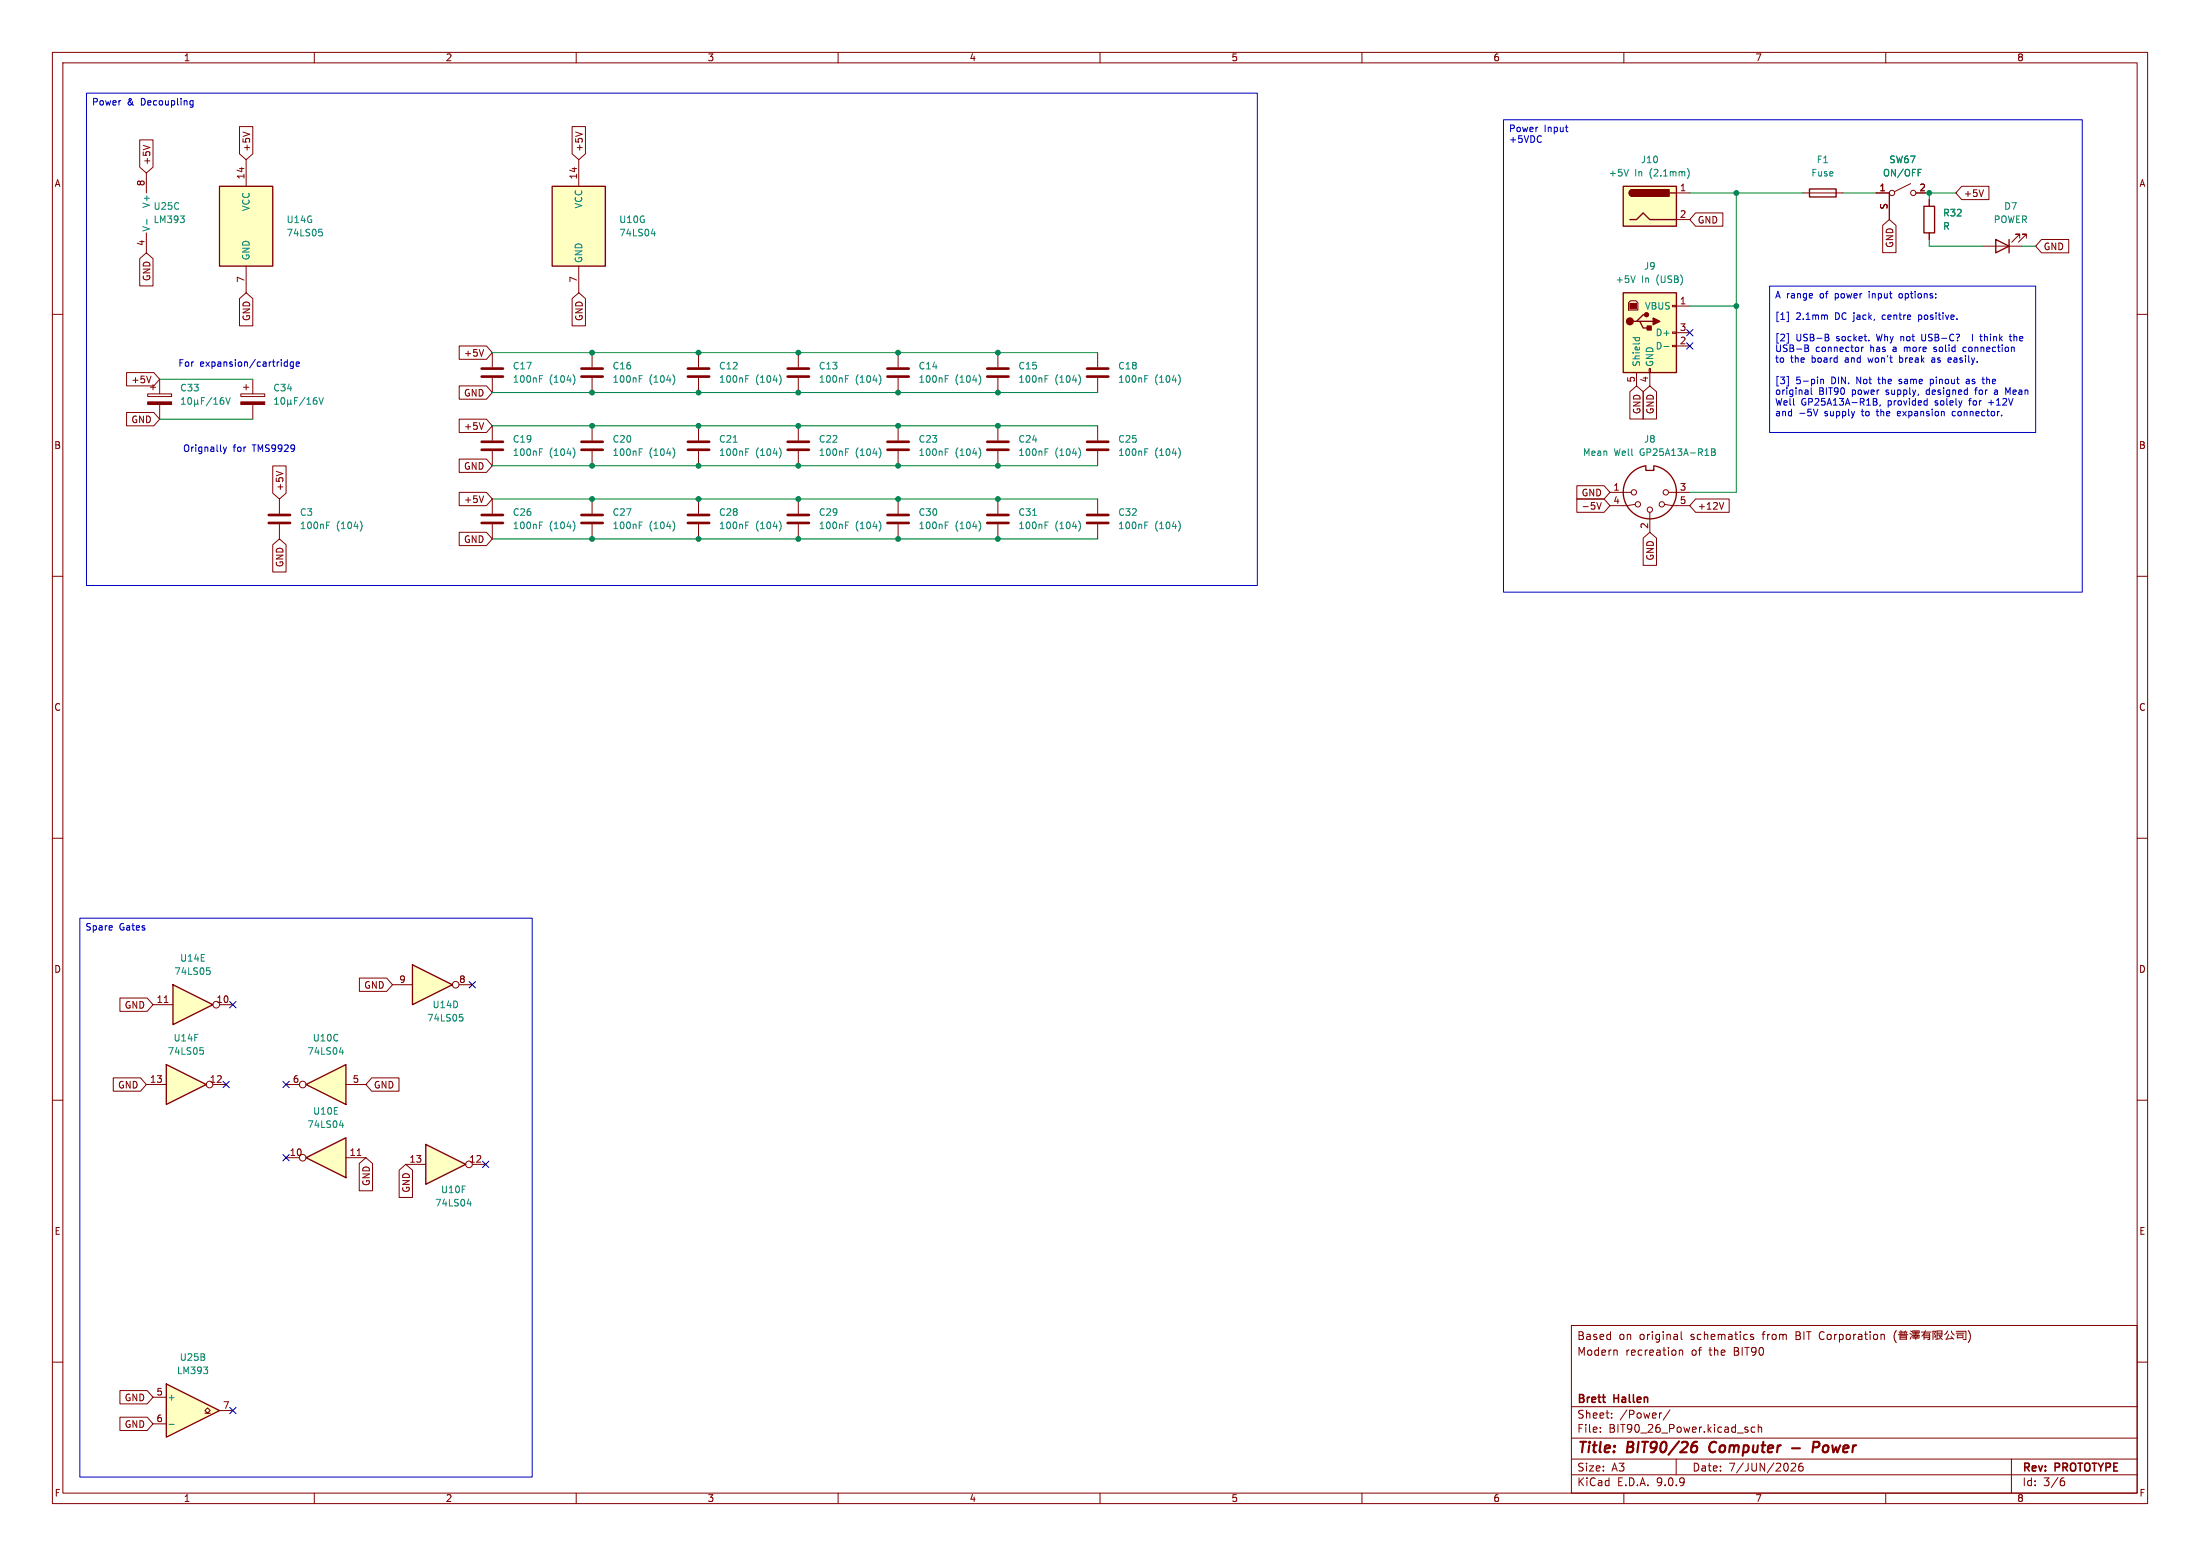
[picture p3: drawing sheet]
<svg xmlns="http://www.w3.org/2000/svg" width="420mm" height="297mm" viewBox="0 0 420 297" stroke-linecap="round" stroke-linejoin="round" font-family="sans-serif">
<g fill="none" stroke="#840000" stroke-width=".19">
<path d="M10 10h400v277h-400zM12 12h396v273h-396zM60 10v2M110 10v2M160 10v2M210 10v2M260 10v2M310 10v2M360 10v2M10 60h2M46 75.2h4.5v.5h-4.5zM46.5 73.9h1"/>
<path d="M47 73.4v1M48.3 72.4v2.8M48.3 77.2v2.8M171.4 67.3v2.8M171.4 72.1v2.8M408 60h2M10 110h2M408 110h2M10 160h2M408 160h2M10 210h2M408 210h2"/>
<path d="M300 253h108v32h-108zM308.7 257.8v.9M320.6 257.7v1M320.6 257.8l.2-.1 .4 .1v.9M320.9 254.2v1.3l.3 .2M334.7 254.8l-.3-.1-.2 .2v.2l.5 .2v.3h-.5M359.3 254.7h.2l.2 .2v.8M362 254a1.72 1.72 0 0 0 0 2.3M362.4 254.8h1.8M362.5 254.3h1.6M362.7 254.4l.1 .2M362.7 255.6h1.2"/>
<path d="M362.7 255.3h1.2M362.7 255.7v-.7h1.2v.7M362.9 254v.3M363.1 254.3v.5M363.5 254.3v.5M363.8 254l-.1 .2M363.9 254.3v.3M364.6 254.5l.3 .2M364.7 254l.3 .2M364.9 255.1l-.2 .5M365 254.9h1.4M365.1 255.2h1.3"/>
<path d="M365.2 255.4h1.2M365.2 254h1.2v.4h-1.2zM365.2 254.6h1.1M365.4 255v.2M365.6 254v.4M365.7 254.5v.3M365.7 255.2v.5M365.9 254v.4M366.1 254.9l-.1 .2M366.8 254.3h1.9M367.3 254.6h1.1v1.1h-.4M367.3 255h1.1"/>
<path d="M367.3 255.3h1.1M367.3 254.6v1.1M367.3 254.6l-.4 .4M367.6 254l-.3 .6M369 254v1.7M369 254.1h.6l-.3 .4M369.3 254.6l.2 .6h-.3M369.8 254.8h.9v-.8h-.9v1.6M369.8 254.5h.9M370.2 254.9l.6 .8M370.4 255.5l-.9 .1M370.7 255l-.3 .2"/>
<path d="M371.8 254l-.6 .8M372 254.7l-.4 .9M372.4 255.1l.5 .5M372.5 254l.1 .3 .5 .5M372.8 255.5l-1.4 .1M373.4 254.1h1.9v1.6h-.5M373.4 254.5h1.5M373.7 255.3h1M373.7 255.4v-.6h1v.6M375.7 254a1.72 1.72 0 0 1 0 2.3M10 260h2M300 278.5h108"/>
<path d="M300 274.5h108M300 268.5h108M305.5 273.2v.2M305.5 272.5v.1M307.7 270.5v.2M307.7 269.8v.1M317.2 269.7l-.3 .1M318.8 269.1l-1.3 1.9M320 278.5v3M333.7 273v.3M335 272.5l-.4-.1-.3 .3 .1 .6h.6M335.7 272.5l.2-.1 .3 .1 .1 .9"/>
<path d="M335.7 271.9v1.5M341.9 279.4l.6-.1 .2 .1 .1 .3-.9 1.1h.9M344.1 279.3a.59 .59 0 0 0-.7 .6v.6l.1 .2 .4 .1 .3-.2v-.5l-.1-.2h-.4l-.3 .2M384 278.5v6.5M408 260h2M60 285v2M110 285v2M160 285v2M210 285v2M260 285v2M300 281.5h108M310 285v2"/>
<path d="M360 285v2M393.6 282.7h.4l.2 .2-.1 .5-.5 .2M394 282.1l-.4 .1"/>
</g>
<path d="M323.1 276.1h.8l.1 .2v.5a.66 .66 0 0 1-.9 .4M324 275.2a.81 .81 0 0 0-1 .5M326.6 275.5a1.27 1.27 0 0 0 0 1.6M342.1 276.4h1.5M346.1 276.3h.8a.55 .55 0 0 0 .4-.5 .55 .55 0 0 0-.3-.6h-.7l-.3 2" fill="none" stroke="#840000" stroke-width=".4"/>
<path d="M169.4 70.4h4.1M169.4 71.9h4.1" fill="none" stroke="#840000" stroke-width=".51"/>
<g fill="none" stroke="#008484" stroke-width=".19">
<path d="M52.4 77.2h.7M52.4 76.3l.4-.4v1.3M53.8 76l.1-.1a.68 .68 0 0 1 .5 .6 .68 .68 0 0 1-.5 .7 .84 .84 0 0 1-.1-1.2zM54.9 77l.2 .2 .4-.2M54.9 76.3v1.3M55.5 77l.2 .2M55.5 76.3v.7M56.2 76.5h.5M56.8 75.9h-.6v1.3M58.2 75.8l-1.1 1.7M58.6 77.2h.7M58.6 76.3l.4-.4v1.3"/>
<path d="M60.4 75.9l-.4 .1a.86 .86 0 0 0 0 1.2l.5-.2v-.4l-.2-.2h-.4l-.1 .2M60.9 75.9l.4 1.3 .4-1.3M180.5 72.3h.4M180.5 71.7h.6M186.9 71.6a1.49 1.49 0 0 1 0 1.8"/>
</g>
<path d="M46 76.7h4.5v.5h-4.5z" fill="#840000" stroke="#840000" stroke-width=".19"/>
<path d="M309.9 35.6h10.1v7.6h-10.1z" fill="#ffffc2"/>
<path d="M309.9 35.6h10.1v7.6h-10.1zM311.7 36.2a.64 .64 0 0 0-.7 .6 .64 .64 0 0 0 .7 .7M318.8 36.8h1.2M311.1 41.9h1.3l1.3-1.3 1.3 1.3h5" fill="none" stroke="#840000" stroke-width=".25"/>
<g fill="#840000" stroke="#840000" stroke-width=".25">
<path d="M311.2 36.4l.5-.2v1.3a.64 .64 0 0 1-.6-.4 .64 .64 0 0 1 .1-.7z"/>
<path d="M311.7 36.2h6.9v1.3h-6.9z"/>
</g>
<path d="M27.9 33v3.8M320 36.8h2.6M27.9 44.5v3.8M320 41.9h2.6M28.2 75.2h4.6v.5h-4.6zM28.7 73.9h1M29.2 73.4v1M30.5 72.4v2.8M30.5 77.2v2.8" fill="none" stroke="#840000" stroke-width=".19"/>
<g fill="none" stroke="#008484" stroke-width=".19">
<path d="M310.9 32.3l-.4 1.3M322.1 32.1a1.46 1.46 0 0 1 0 2M28 41.9v.9M34.4 41.2h.8l-.4 .5M35.1 41.8v.6M34.6 77.2h.8M34.6 76.3l.4-.4v1.3M36 76l.2-.1a.68 .68 0 0 1 .4 .6 .68 .68 0 0 1-.4 .7 .84 .84 0 0 1-.2-1.2zM37.1 77l.2 .2 .4-.2M37.1 76.3v1.3M37.7 77l.2 .2M37.7 76.3v.7"/>
<path d="M38.5 76.5h.4M39.1 75.9h-.6v1.3M40.4 75.8l-1 1.7M40.8 77.2h.7M40.8 76.3l.4-.4v1.3M42.6 75.9l-.3 .1a.86 .86 0 0 0 0 1.2l.4-.2v-.4l-.2-.2h-.4l-.1 .2M43.1 75.9l.4 1.3 .5-1.3"/>
</g>
<path d="M28.2 76.7h4.6v.5h-4.6z" fill="#840000" stroke="#840000" stroke-width=".19"/>
<path d="M33 188l7.6 3.8-7.6 3.8z" fill="#ffffc2"/>
<path d="M33 188l7.6 3.8-7.6 3.8z" fill="none" stroke="#840000" stroke-width=".25"/>
<g fill="none" stroke="#840000" stroke-width=".19">
<path d="M29.2 191.8h3.8M31.4 191.4h.7M41.9 191.8h2.5"/>
<circle cx="41.3" cy="191.8" r=".63"/>
</g>
<path d="M39.5 184.7h.6M39.6 185.2h.3l.2 .3-.1 .4-.4 .1" fill="none" stroke="#008484" stroke-width=".19"/>
<path d="M58.4 207l7.6-3.8v7.6z" fill="#ffffc2"/>
<path d="M58.4 207l7.6-3.8v7.6z" fill="none" stroke="#840000" stroke-width=".25"/>
<g fill="none" stroke="#840000" stroke-width=".19">
<path d="M54.6 207h2.5M66 207h3.8"/>
<circle cx="57.8" cy="207" r=".63"/>
</g>
<path d="M64.8 200.8h.8M65.4 200.4v.8" fill="none" stroke="#008484" stroke-width=".19"/>
<path d="M105.4 35.6h10.2v15.2h-10.2z" fill="#ffffc2"/>
<path d="M105.4 35.6h10.2v15.2h-10.2z" fill="none" stroke="#840000" stroke-width=".25"/>
<path d="M110.5 30.5v5.1M110.5 50.8v5.1" fill="none" stroke="#840000" stroke-width=".19"/>
<path d="M124.3 44.6h.8M124.9 44.2v.8" fill="none" stroke="#008484" stroke-width=".19"/>
<path d="M81.3 218.4l7.6 3.8-7.6 3.9z" fill="#ffffc2"/>
<path d="M81.3 218.4l7.6 3.8-7.6 3.9z" fill="none" stroke="#840000" stroke-width=".25"/>
<g fill="none" stroke="#840000" stroke-width=".19">
<path d="M77.5 222.2h3.8M90.2 222.2h2.5"/>
<circle cx="89.5" cy="222.2" r=".63"/>
</g>
<path d="M89.2 229.8h.8M89.8 229.3v.9" fill="none" stroke="#008484" stroke-width=".19"/>
<path d="M78.7 184.2l7.7 3.8-7.7 3.8z" fill="#ffffc2"/>
<path d="M78.7 184.2l7.7 3.8-7.7 3.8z" fill="none" stroke="#840000" stroke-width=".25"/>
<g fill="none" stroke="#840000" stroke-width=".19">
<path d="M74.9 188h3.8M87.6 188h2.6"/>
<circle cx="87" cy="188" r=".63"/>
</g>
<path d="M87.7 193.6h.6M87.8 194.1h.3l.3 .2-.1 .5-.5 .1" fill="none" stroke="#008484" stroke-width=".19"/>
<path d="M58.4 221l7.6-3.8v7.6z" fill="#ffffc2"/>
<path d="M58.4 221l7.6-3.8v7.6z" fill="none" stroke="#840000" stroke-width=".25"/>
<g fill="none" stroke="#840000" stroke-width=".19">
<path d="M54.6 221h2.5M66 221h3.8M68.2 220.6h.7"/>
<circle cx="57.8" cy="221" r=".63"/>
</g>
<path d="M64.8 214.8h.8M65.4 214.4v.8" fill="none" stroke="#008484" stroke-width=".19"/>
<path d="M31.7 264.2l10.2 5-10.2 5.1z" fill="#ffffc2"/>
<path d="M31.7 264.2l10.2 5-10.2 5.1z" fill="none" stroke="#840000" stroke-width=".25"/>
<g fill="none" stroke="#840000" stroke-width=".19">
<path d="M94 67.3v2.8M94 72.1v2.8M113 67.3v2.8M113 72.1v2.8M190.5 67.3v2.8M190.5 72.1v2.8M209.5 67.3v2.8M209.5 72.1v2.8M53.3 95.3v2.7M190.5 81.3v2.8M190.5 86.1v2.8M190.5 95.3v2.7"/>
<path d="M209.5 81.3v2.8M209.5 86.1v2.8M209.5 95.3v2.7M53.3 100.1v2.8M190.5 100.1v2.8M209.5 100.1v2.8M29.2 266.7h2.5M29.2 271.8h2.5M39.1 269.7h.5l-.5-.5 .5-.5 .5 .5-.5 .5h.5M41.9 269.2h2.5"/>
</g>
<g fill="none" stroke="#008484" stroke-width=".19">
<path d="M103 72.3h.4M103 71.7h.6M109.5 71.6a1.49 1.49 0 0 1 0 1.8M122 72.3h.5M122 71.7h.6M128.5 71.6a1.49 1.49 0 0 1 0 1.8M199.5 72.3h.4M199.5 71.7h.6M206 71.6a1.49 1.49 0 0 1 0 1.8M218.6 72.3h.4M218.6 71.7h.6M225 71.6a1.49 1.49 0 0 1 0 1.8"/>
<path d="M62.3 99.6h.6M68.8 99.5a1.49 1.49 0 0 1 0 1.8M197.1 98.4h.8M199.5 86.3h.4M199.5 85.7h.6M199.5 99.6h.6M206 85.5a1.49 1.49 0 0 1 0 1.9M206 99.5a1.49 1.49 0 0 1 0 1.8M218.6 86.3h.4M218.6 85.7h.6M218.6 99.6h.6M225 85.5a1.49 1.49 0 0 1 0 1.9"/>
<path d="M225 99.5a1.49 1.49 0 0 1 0 1.8M62.3 100.2h.5M199.5 100.2h.4M218.6 100.2h.4M32.3 271.9h.9M38.9 260.9h.7l-.4 .5M39.6 261.5v.6"/>
</g>
<g fill="none" stroke="#840000" stroke-width=".51">
<path d="M91.9 70.4h4.1M91.9 71.9h4.1M111 70.4h4.1M111 71.9h4.1M188.5 70.4h4M188.5 71.9h4M207.5 70.4h4.1M207.5 71.9h4.1M51.3 98.3h4.1M51.3 99.8h4.1M188.5 84.3h4M188.5 85.9h4"/>
<path d="M188.5 98.3h4M188.5 99.8h4M207.5 84.3h4.1M207.5 85.9h4.1M207.5 98.3h4.1M207.5 99.8h4.1"/>
</g>
<path d="M31.7 203.2l7.7 3.8-7.7 3.8z" fill="#ffffc2"/>
<path d="M345.4 36.1h5.1v1.5h-5.1zM367.3 39.4h2v5.1h-2zM381 45.7l2.5 1.3-2.5 1.3zM383.5 45.7v2.6M31.7 203.2l7.7 3.8-7.7 3.8z" fill="none" stroke="#840000" stroke-width=".25"/>
<g fill="none" stroke="#840000" stroke-width=".19">
<path d="M344.2 36.8h7.6M358.1 36.8h2.6v5.1M364.7 35.1l-3 1.5M365.8 36.8h2.5M368.3 38.1v1.3M368.3 44.5v1.2M378.5 47h7.6M385.6 45.5v-.8h-.8h.8l-1.6 1.5M386.8 45.5v-.8h-.7h.7l-1.5 1.5M133.3 67.3v2.8M133.3 72.1v2.8M152.4 67.3v2.8"/>
<path d="M152.4 72.1v2.8M94 81.3v2.8M94 86.1v2.8M113 81.3v2.8M113 86.1v2.8M113 95.3v2.7M133.3 81.3v2.8M133.3 86.1v2.8M133.3 95.3v2.7M152.4 81.3v2.8M152.4 86.1v2.8M152.4 95.3v2.7"/>
<path d="M171.4 81.3v2.8M171.4 86.1v2.8M171.4 95.3v2.7M113 100.1v2.8M133.3 100.1v2.8M152.4 100.1v2.8M171.4 100.1v2.8M27.9 207h3.8M40.6 207h2.6"/>
<circle cx="361.2" cy="36.8" r=".51"/>
<circle cx="365.3" cy="36.8" r=".51"/>
<circle cx="40" cy="207" r=".63"/>
</g>
<g fill="none" stroke="#008484" stroke-width=".19">
<path d="M366.2 32.3h.6M142.4 72.3h.4M142.4 71.7h.6M148.8 71.6a1.49 1.49 0 0 1 0 1.8M161.4 72.3h.4M161.4 71.7h.6M167.9 71.6a1.49 1.49 0 0 1 0 1.8M103 86.3h.4M103 85.7h.6M109.5 85.5a1.49 1.49 0 0 1 0 1.9M122 86.3h.5M122 85.7h.6"/>
<path d="M122 99.6h.6M128.5 99.5a1.49 1.49 0 0 1 0 1.8M128.5 85.5a1.49 1.49 0 0 1 0 1.9M140 84.4h.7M142.4 86.3h.4M142.4 85.7h.6M142.4 99.6h.6M148.8 85.5a1.49 1.49 0 0 1 0 1.9M148.8 99.5a1.49 1.49 0 0 1 0 1.8M161.4 86.3h.4M161.4 85.7h.6M161.4 99.6h.6"/>
<path d="M167.9 85.5a1.49 1.49 0 0 1 0 1.9M167.9 99.5a1.49 1.49 0 0 1 0 1.8M180.5 86.3h.4M180.5 85.7h.6M180.5 99.6h.6M186.9 85.5a1.49 1.49 0 0 1 0 1.9M186.9 99.5a1.49 1.49 0 0 1 0 1.8M122 100.2h.5M142.4 100.2h.4M161.4 100.2h.4M180.5 100.2h.4M38.2 200h.6"/>
<path d="M38.3 200.5h.3l.3 .2-.2 .5h-.4"/>
</g>
<g fill="none" stroke="#840000" stroke-width=".51">
<path d="M131.3 70.4h4.1M131.3 71.9h4.1M150.4 70.4h4M150.4 71.9h4M91.9 84.3h4.1M91.9 85.9h4.1M111 84.3h4.1M111 85.9h4.1M111 98.3h4.1M111 99.8h4.1M131.3 84.3h4.1M131.3 85.9h4.1"/>
<path d="M131.3 98.3h4.1M131.3 99.8h4.1M150.4 84.3h4M150.4 85.9h4M150.4 98.3h4M150.4 99.8h4M169.4 84.3h4.1M169.4 85.9h4.1M169.4 98.3h4.1M169.4 99.8h4.1"/>
</g>
<path d="M309.9 55.9h10.1v15.2h-10.1z" fill="#ffffc2"/>
<path d="M309.9 55.9h10.1v15.2h-10.1zM312.4 61.3h.7l.6 1.3h1.3M313.1 61.3h2.5M314.3 60.1h-.6l-1.3 1.2h-.6" fill="none" stroke="#840000" stroke-width=".25"/>
<path d="M310.9 57.8l.4-.4h1l.4 .4v1.4h-1.8zM319.3 58.3h.7v.2h-.7zM320 58.4h2.6M312.4 71.1v2.6M314.8 70.4h.3v.7h-.3zM315 71.1v2.6M319.3 63.4h.7v.2h-.7zM319.3 65.9h.7v.3h-.7zM320 63.5h2.6M320 66h2.6" fill="none" stroke="#840000" stroke-width=".19"/>
<path d="M311.1 57.9h1.3v1h-1.3z" fill="#840000" stroke="#840000" stroke-width=".19"/>
<g fill="#840000" stroke="#840000" stroke-width=".25">
<path d="M314.5 62.2h.7v.8h-.7z"/>
<path d="M315.6 60.7l1.3 .6-1.3 .7z"/>
<circle cx="311.1" cy="61.3" r=".63"/>
<circle cx="314.3" cy="60.1" r=".38"/>
</g>
<path d="M312.2 52.6l-.4 1.3M311.7 64.4h1.3M312.2 64.4v.4M312.9 64.4l.1 .4M317.7 66.1h.9" fill="none" stroke="#008484" stroke-width=".19"/>
<path d="M41.9 35.6h10.2v15.2h-10.2z" fill="#ffffc2"/>
<path d="M41.9 35.6h10.2v15.2h-10.2zM314.2 89v.8h1.5v-.8M314.2 88.9a5.1 5.1 0 0 0-3.6 7.8 5.1 5.1 0 0 0 8.6 0 5.1 5.1 0 0 0-3.5-7.8" fill="none" stroke="#840000" stroke-width=".25"/>
<g fill="none" stroke="#840000" stroke-width=".19">
<path d="M26.7 26.7h2.5v5.2l-1.3 1.1-1.2-1.1zM27.3 27.7l1.3 .5M45.7 24.2h2.6v5.2l-1.3 1.1-1.3-1.1zM46.4 25.2l1.3 .4M47 30.5v5.1M109.2 24.2h2.6v5.2l-1.3 1.1-1.3-1.1zM109.9 25.2l1.3 .4M358.1 36.8h2.6v5.1M365.8 36.8h2.5M368.3 38.1v1.3M374.5 35.6h5.2v2.5h-5.2l-1.1-1.3zM378.7 36.2l-.5 1.3"/>
<path d="M26.7 49.4l1.2-1.1 1.3 1.1v5.2h-2.5zM45.7 57l1.3-1.1 1.3 1.1v5.2h-2.6zM47 50.8v5.1M109.2 57l1.3-1.1 1.3 1.1v5.2h-2.6zM323.7 40.6h5.2v2.6h-5.2l-1.1-1.3zM359.4 43l1.3-1.1 1.3 1.1v5.2h-2.6zM368.3 44.5v1.2M389.7 45.7h5.2v2.6h-5.2l-1.1-1.3zM24.2 78.7h5.2l1.1 1.3-1.1 1.3h-5.2zM24.2 71.1h5.2l1.1 1.3-1.1 1.3h-5.2zM28.8 71.8l-.4 1.3M87.7 73.7h5.2l1.1 1.2-1.1 1.3h-5.2z"/>
<path d="M87.7 66h5.2l1.1 1.3-1.1 1.3h-5.2zM92.3 66.7l-.4 1.3M311.1 74.8l1.3-1.1 1.3 1.1v5.2h-2.6zM313.7 74.8l1.3-1.1 1.2 1.1v5.2h-2.5zM52.1 88.9h2.5v5.2l-1.3 1.2-1.2-1.2zM52.7 90l1.3 .4M87.7 87.6h5.2l1.1 1.3-1.1 1.3h-5.2zM87.7 80h5.2l1.1 1.3-1.1 1.3h-5.2zM87.7 94h5.2l1.1 1.3-1.1 1.2h-5.2zM92.3 80.7l-.4 1.3M92.3 94.7l-.4 1.2M94 95.3v2.7"/>
<path d="M301 95.2h5.2l1.1 1.3-1.1 1.3h-5.2zM301 92.7h5.2l1.1 1.3-1.1 1.3h-5.2zM304.8 95.9l.5 1.3 .4-1.3M307.3 94h4.1M312.2 96.3l-1.6 .2h-3.3M315 97.8v3.8M317.8 96.3l1.5 .2h3.3M318.5 94h4.1M323.7 95.2h6.4v2.6h-6.4l-1.1-1.3zM329.1 95.9l-.5 1.3M52.1 104l1.2-1.1 1.3 1.1v5.2h-2.5zM87.7 101.6h5.2l1.1 1.3-1.1 1.2h-5.2z"/>
<path d="M94 100.1v2.8M313.7 102.7l1.3-1.1 1.2 1.1v5.2h-2.5zM22.9 190.5h5.2l1.1 1.3-1.1 1.2h-5.2zM68.6 186.7h5.2l1.1 1.3-1.1 1.2h-5.2zM21.6 205.7h5.2l1.1 1.3-1.1 1.3h-5.2zM71 205.7h5.2v2.6h-5.2l-1.2-1.3zM68.6 222.1l1.2-1.1 1.3 1.1v5.2h-2.5zM76.2 223.4l1.3-1.2 1.2 1.2v5.2h-2.5zM22.9 270.5h5.2l1.1 1.3-1.1 1.3h-5.2zM22.9 265.4h5.2l1.1 1.3-1.1 1.3h-5.2z"/>
<circle cx="311.9" cy="94" r=".51"/>
<circle cx="312.7" cy="96.3" r=".51"/>
<circle cx="315" cy="97.3" r=".51"/>
<circle cx="317.2" cy="96.3" r=".51"/>
<circle cx="318" cy="94" r=".51"/>
</g>
<path d="M366.2 32.3h.6M60.9 43.8h.6M61 44.2h.3l.3 .3-.1 .4-.5 .1M103 99.6h.6M109.5 99.5a1.49 1.49 0 0 1 0 1.8M326.8 85.7h.4l.2 .2-.2 .4 .2 .1 .1 .3-.3 .2h-.4zM326.8 86.3h.4M103 100.2h.4" fill="none" stroke="#008484" stroke-width=".19"/>
<path d="M91.9 98.3h4.1M91.9 99.8h4.1" fill="none" stroke="#840000" stroke-width=".51"/>
<g fill="none" stroke="#008400" stroke-width=".19">
<path d="M322.6 36.8h21.6M331.5 36.8v57.2h-8.9M351.8 36.8h6.3M373.4 36.8h-5.1v1.3M322.6 58.4h8.9M368.3 45.7v1.3h10.2M386.1 47h2.5M30.5 72.4h17.8M94 67.3h115.5M94 74.9h115.5M30.5 80h17.8M94 81.3h115.5"/>
<path d="M94 95.3h115.5M94 88.9h115.5M94 102.9h115.5"/>
</g>
<g fill="none" stroke="#000084" stroke-width=".19">
<path d="M322 65.4l1.2 1.2M322 62.9l1.2 1.2M323.2 65.4l-1.2 1.2M323.2 62.9l-1.2 1.2M43.8 191.2l1.3 1.2M45.1 191.2l-1.3 1.2M89.6 187.4l1.2 1.2M90.8 187.4l-1.2 1.2M42.6 206.4l1.2 1.2M43.8 206.4l-1.2 1.2M54 206.4l1.2 1.2M55.2 206.4l-1.2 1.2"/>
<path d="M54 220.4l1.2 1.2M55.2 220.4l-1.2 1.2M92.1 221.6l1.2 1.3M93.3 221.6l-1.2 1.3M43.8 268.6l1.3 1.2M45.1 268.6l-1.3 1.2"/>
</g>
<g fill="none" stroke="#0000c2" stroke-width=".19">
<path d="M16.5 17.8h223.5v94h-223.5zM36.3 19.9l.2 .2 .4-.1M36.9 19.2v1l-.3 .3-.3-.1M36.9 19.3l-.4-.1-.2 .1M287 22.9h110.5v90.1h-110.5zM298.8 24.3h.5M299.2 25.1h.1M337.8 54.6h50.8v28h-50.8zM341.1 59.6h.3v1.8h-.3M362.6 56.1l-.1 .2 .1 .5M54.9 68.7v1.2M54.9 69.1h-.4l-.3 .2 .2 .6h.5"/>
<path d="M56 69.1h-.4l-.2 .2 .1 .6h.5M56 69.1v1l-.2 .2h-.3M56.5 69.5l.6-.1v-.3h-.4l-.2 .2 .1 .6h.5M341.1 63.7h.3v1.8h-.3M341.1 71.9h.3v1.8h-.3M344.6 66.4h.4M345 66.4l.3 .3-.1 .3-.6 .1M345.2 74.6v.7M345.2 75.2l-.5 .1M345.2 74.7l-.5 .1M345.2 66.1l-.2 .3M345.8 74v1.1l.1 .2"/>
<path d="M347 78.1l-.4 1.3M347.6 72.4v.8M347.6 72.5l.2-.1 .3 .1v.7M348.4 63.8l.6 .1 .1 .3-.2 .2M348.4 64.4h.5M348.7 60.1l.2 .2v.7M348.9 64.4l.3 .2-.1 .3-.7 .2M355.4 66.3v.8M355.7 66.3l-.3 .2M356.8 64.9v.2M358 76.7l.3 .2v.3l-.7 .1M359 77.3l-.2 .2"/>
<path d="M362.2 78.7v.5l.2 .2M362.5 73.2h.1M362.6 67.9v1.3M362.6 69.1l.2 .1M362.7 72.4l-.2 .2 .2 .2M362.8 68.3l-.2 .1M362.8 78.8l-.6 .2M366.3 60.1v1.3M366.3 60.9l.1 .1M366.4 60.1l-.1 .1M366.9 63.8v1l.2 .3M367.5 76.5h.3"/>
<path d="M367.9 77.3h-.4M367.9 76.1v1.2M368.5 72.4v1.3M368.5 73.2h.4M368.9 72.4l-.4 .1M369.2 68.3l-.4 .1M369.2 67l.1 .1M369.2 68.7h-.3l-.2 .2 .1 .2 .4 .1M369.4 66.3l-.2 .1 .2 .3M372 68.4h.4M372 69.1h.4M372.5 68.6l-.6 .1"/>
<path d="M372.7 78.6v.7l.5 .1M375.2 66.3h-.3l-.2 .2 .1 .5 .4 .1M375.4 72.5h.5M375.9 72.7l-.4 .1-.2 .1 .2 .3h.4M376.5 63.8v1.3M377 74.4h.5M377.2 74.2v1.1M378.4 72.4h.4M378.5 72v1.1M378.7 73.2h.1M379.6 76.8h1M380.8 74.5h.5v.8"/>
<path d="M381.3 74.7l-.4 .1-.2 .2 .2 .3 .4-.1M383.6 64.2h.4M383.7 74l-.4 .9-.4-.9v1.3M383.7 63.8v1.1l.3 .2M384.5 63.8v1.3M384.7 64.2l-.2 .1M42.6 85.3l.3 .9M42.9 86.2l-.3 .4M43.2 85.3l-.3 .9M15.2 175.3h86.4v106.6h-86.4z"/>
</g>
<g fill="#008400" stroke="#008400" stroke-width=".19">
<circle cx="113" cy="81.3" r=".46"/>
<circle cx="113" cy="74.9" r=".46"/>
<circle cx="113" cy="88.9" r=".46"/>
<circle cx="113" cy="102.9" r=".46"/>
<circle cx="133.3" cy="102.9" r=".46"/>
<circle cx="113" cy="95.3" r=".46"/>
<circle cx="133.3" cy="88.9" r=".46"/>
<circle cx="133.3" cy="95.3" r=".46"/>
<circle cx="331.5" cy="58.4" r=".46"/>
<circle cx="331.5" cy="36.8" r=".46"/>
<circle cx="368.3" cy="36.8" r=".46"/>
<circle cx="152.4" cy="102.9" r=".46"/>
<circle cx="152.4" cy="88.9" r=".46"/>
<circle cx="152.4" cy="95.3" r=".46"/>
<circle cx="190.5" cy="102.9" r=".46"/>
<circle cx="171.4" cy="102.9" r=".46"/>
<circle cx="152.4" cy="81.3" r=".46"/>
<circle cx="152.4" cy="67.3" r=".46"/>
<circle cx="152.4" cy="74.9" r=".46"/>
<circle cx="171.4" cy="88.9" r=".46"/>
<circle cx="171.4" cy="95.3" r=".46"/>
<circle cx="171.4" cy="81.3" r=".46"/>
<circle cx="190.5" cy="81.3" r=".46"/>
<circle cx="171.4" cy="67.3" r=".46"/>
<circle cx="190.5" cy="67.3" r=".46"/>
<circle cx="190.5" cy="74.9" r=".46"/>
<circle cx="171.4" cy="74.9" r=".46"/>
<circle cx="190.5" cy="95.3" r=".46"/>
<circle cx="190.5" cy="88.9" r=".46"/>
<circle cx="113" cy="67.3" r=".46"/>
<circle cx="133.3" cy="67.3" r=".46"/>
<circle cx="133.3" cy="74.9" r=".46"/>
<circle cx="133.3" cy="81.3" r=".46"/>
</g>
<g font-size="2.8" fill="#840000">
<text x="301" y="277.9">Title:</text>
<text x="310.6" y="277.9">BIT90/26</text>
<text x="327.2" y="277.9">Computer</text>
<text x="348.5" y="277.9">Power</text>
</g>
<g font-size="2.1" fill="#840000">
<text x="301" y="256">Based</text>
<text x="309" y="256">on</text>
<text x="313" y="256">original</text>
<text x="322.9" y="256">schematics</text>
<text x="336.8" y="256">from</text>
<text x="343.2" y="256">BIT Corporation</text>
<text x="301" y="259">Modern</text>
<text x="310.3" y="259">recreation</text>
<text x="322.9" y="259">of</text>
<text x="326.5" y="259">the</text>
<text x="331.3" y="259">BIT90</text>
<text x="301" y="268.2">Brett</text>
<text x="308.2" y="268.2">Hallen</text>
<text x="301" y="273.7">File:</text>
<text x="301" y="271">Sheet:</text>
<text x="307.1" y="273.7">BIT90_26_Power.kicad_sch</text>
<text x="309.2" y="271">/Power/</text>
<text x="301" y="281.1">Size:</text>
<text x="307.6" y="281.1">A3</text>
<text x="323" y="281.1">Date:</text>
<text x="330" y="281.1">7/JUN/2026</text>
<text x="386" y="281.3">Rev:</text>
<text x="392.4" y="281.3">PROTOTYPE</text>
<text x="301" y="283.9">KiCad</text>
<text x="308.7" y="283.9">E.D.A.</text>
<text x="316.3" y="283.9">9.0.9</text>
<text x="386" y="283.9">Id:</text>
<text x="390.1" y="283.9">3/6</text>
</g>
<g font-size="1.8" fill="#840000">
<text x="35" y="11.9">1</text>
<text x="85" y="11.9">2</text>
<text x="135" y="11.9">3</text>
<text x="185" y="11.9">4</text>
<text x="235" y="11.9">5</text>
<text x="285" y="11.9">6</text>
<text x="335" y="11.9">7</text>
<text x="385" y="11.9">8</text>
<text x="47.9" y="29.1" transform="rotate(-90 47.9 29.1)">+5V</text>
<text x="111.4" y="29.1" transform="rotate(-90 111.4 29.1)">+5V</text>
<text x="10.3" y="35.9">A</text>
<text x="27.7" y="35.6" transform="rotate(-90 27.7 35.6)">8</text>
<text x="28.9" y="31.6" transform="rotate(-90 28.9 31.6)">+5V</text>
<text x="46.7" y="34.3" transform="rotate(-90 46.7 34.3)">14</text>
<text x="110.2" y="34.3" transform="rotate(-90 110.2 34.3)">14</text>
<text x="408.3" y="35.9">A</text>
<text x="320.6" y="36.6">1</text>
<text x="320.6" y="41.7">2</text>
<text x="358.7" y="36.6">1</text>
<text x="360.4" y="40.1" transform="rotate(-90 360.4 40.1)">S</text>
<text x="366.3" y="36.6">2</text>
<text x="374.8" y="37.8">+5V</text>
<text x="27.7" y="47.1" transform="rotate(-90 27.7 47.1)">4</text>
<text x="324" y="42.9">GND</text>
<text x="361.6" y="47.4" transform="rotate(-90 361.6 47.4)">GND</text>
<text x="390" y="47.9">GND</text>
<text x="28.9" y="53.8" transform="rotate(-90 28.9 53.8)">GND</text>
<text x="46.7" y="54" transform="rotate(-90 46.7 54)">7</text>
<text x="110.2" y="54" transform="rotate(-90 110.2 54)">7</text>
<text x="320.6" y="58.2">1</text>
<text x="47.9" y="61.4" transform="rotate(-90 47.9 61.4)">GND</text>
<text x="111.4" y="61.4" transform="rotate(-90 111.4 61.4)">GND</text>
<text x="320.6" y="63.2">3</text>
<text x="320.6" y="65.8">2</text>
<text x="88.5" y="68.3">+5V</text>
<text x="25" y="73.3">+5V</text>
<text x="88.5" y="75.9">GND</text>
<text x="312.2" y="73.1" transform="rotate(-90 312.2 73.1)">5</text>
<text x="314.7" y="73.1" transform="rotate(-90 314.7 73.1)">4</text>
<text x="25" y="81">GND</text>
<text x="88.5" y="82.2">+5V</text>
<text x="313.4" y="79.2" transform="rotate(-90 313.4 79.2)">GND</text>
<text x="315.9" y="79.2" transform="rotate(-90 315.9 79.2)">GND</text>
<text x="10.3" y="85.9">B</text>
<text x="88.5" y="89.9">GND</text>
<text x="408.2" y="85.9">B</text>
<text x="54.3" y="93.8" transform="rotate(-90 54.3 93.8)">+5V</text>
<text x="301.8" y="94.9">GND</text>
<text x="307.9" y="93.7">1</text>
<text x="320.6" y="93.7">3</text>
<text x="88.5" y="96.2">+5V</text>
<text x="301.8" y="97.5">-5V</text>
<text x="307.9" y="96.3">4</text>
<text x="314.7" y="101" transform="rotate(-90 314.7 101)">2</text>
<text x="320.6" y="96.3">5</text>
<text x="324" y="97.5">+12V</text>
<text x="88.5" y="103.8">GND</text>
<text x="315.9" y="107.1" transform="rotate(-90 315.9 107.1)">GND</text>
<text x="54.3" y="108.4" transform="rotate(-90 54.3 108.4)">GND</text>
<text x="10.3" y="135.9">C</text>
<text x="408.2" y="135.9">C</text>
<text x="10.3" y="185.9">D</text>
<text x="408.2" y="185.9">D</text>
<text x="29.8" y="191.5">11</text>
<text x="41.2" y="191.5">10</text>
<text x="69.4" y="188.9">GND</text>
<text x="76.1" y="187.7">9</text>
<text x="87.6" y="187.7">8</text>
<text x="23.7" y="192.7">GND</text>
<text x="22.4" y="208">GND</text>
<text x="28.5" y="206.8">13</text>
<text x="40" y="206.8">12</text>
<text x="55.8" y="206.8">6</text>
<text x="67.2" y="206.8">5</text>
<text x="71.3" y="208">GND</text>
<text x="55.2" y="220.7">10</text>
<text x="66.6" y="220.7">11</text>
<text x="78.1" y="222">13</text>
<text x="89.5" y="222">12</text>
<text x="70.8" y="226.5" transform="rotate(-90 70.8 226.5)">GND</text>
<text x="78.4" y="227.8" transform="rotate(-90 78.4 227.8)">GND</text>
<text x="10.3" y="235.9">E</text>
<text x="408.3" y="235.9">E</text>
<text x="23.7" y="267.7">GND</text>
<text x="29.8" y="266.4">5</text>
<text x="42.5" y="269">7</text>
<text x="23.7" y="272.7">GND</text>
<text x="29.8" y="271.5">6</text>
<text x="10.3" y="285.9">F</text>
<text x="35" y="286.9">1</text>
<text x="85" y="286.9">2</text>
<text x="135" y="286.9">3</text>
<text x="185" y="286.9">4</text>
<text x="235" y="286.9">5</text>
<text x="285" y="286.9">6</text>
<text x="335" y="286.9">7</text>
<text x="385" y="286.9">8</text>
<text x="408.3" y="285.9">F</text>
</g>
<g font-size="1.8" fill="#0000c2">
<text x="17.5" y="20.5">Power</text>
<text x="24.3" y="20.5">&amp;</text>
<text x="27" y="20.5">Decoupling</text>
<text x="288" y="25.5">Power</text>
<text x="288" y="27.6">+5VDC</text>
<text x="294.8" y="25.5">Input</text>
<text x="338.8" y="57.3">A range</text>
<text x="347.5" y="57.3">of</text>
<text x="350.6" y="57.3">power</text>
<text x="357.2" y="57.3">input</text>
<text x="363.2" y="57.3">options:</text>
<text x="338.8" y="61.4">[1]</text>
<text x="338.8" y="65.5">[2]</text>
<text x="342.8" y="61.4">2.1mm</text>
<text x="342.8" y="65.5">USB-B</text>
<text x="350.4" y="61.4">DC jack,</text>
<text x="350.7" y="65.5">socket.</text>
<text x="358.6" y="65.5">Why not</text>
<text x="359.8" y="61.4">centre</text>
<text x="366.9" y="61.4">positive.</text>
<text x="367.5" y="65.5">USB-C?</text>
<text x="377.6" y="65.5">I</text>
<text x="379.3" y="65.5">think</text>
<text x="385.2" y="65.5">the</text>
<text x="33.9" y="70.2">For</text>
<text x="38.1" y="70.2">expansion/cartridge</text>
<text x="338.8" y="67.5">USB-B</text>
<text x="338.8" y="69.6">to</text>
<text x="341.8" y="69.6">the</text>
<text x="346" y="69.6">board</text>
<text x="346.6" y="67.5">connector</text>
<text x="352.5" y="69.6">and</text>
<text x="357.1" y="69.6">won't</text>
<text x="357.1" y="67.5">has</text>
<text x="361.6" y="67.5">a</text>
<text x="363.3" y="69.6">break</text>
<text x="364" y="67.5">more</text>
<text x="369.6" y="69.6">as</text>
<text x="369.8" y="67.5">solid</text>
<text x="373" y="69.6">easily.</text>
<text x="375.6" y="67.5">connection</text>
<text x="338.8" y="73.6">[3]</text>
<text x="338.8" y="75.7">original</text>
<text x="338.8" y="77.7">Well</text>
<text x="342.8" y="73.6">5-pin</text>
<text x="343.8" y="77.7">GP25A13A-R1B,</text>
<text x="347.2" y="75.7">BIT90</text>
<text x="349.7" y="73.6">DIN.</text>
<text x="353.6" y="75.7">power</text>
<text x="354.7" y="73.6">Not</text>
<text x="359.1" y="73.6">the</text>
<text x="360.3" y="75.7">supply,</text>
<text x="360.5" y="77.7">provided</text>
<text x="363.2" y="73.6">same</text>
<text x="368.2" y="75.7">designed</text>
<text x="369.3" y="73.6">pinout</text>
<text x="369.7" y="77.7">solely</text>
<text x="376.4" y="77.7">for</text>
<text x="376.4" y="73.6">as</text>
<text x="377.8" y="75.7">for</text>
<text x="379.8" y="73.6">the</text>
<text x="380.2" y="77.7">+12V</text>
<text x="383.9" y="75.7">Mean</text>
<text x="338.8" y="79.8">and</text>
<text x="343.4" y="79.8">-5V</text>
<text x="348.4" y="79.8">supply</text>
<text x="355.7" y="79.8">to</text>
<text x="358.8" y="79.8">the</text>
<text x="362.9" y="79.8">expansion</text>
<text x="373.6" y="79.8">connector.</text>
<text x="34.9" y="86.5">Orignally</text>
<text x="44.5" y="86.5">for</text>
<text x="48.3" y="86.5">TMS9929</text>
<text x="16.2" y="177.9">Spare</text>
<text x="22.7" y="177.9">Gates</text>
</g>
<g font-size="1.8" fill="#008484">
<text x="307" y="33.9">+5V</text>
<text x="312.1" y="33.9">In</text>
<text x="313.2" y="31.3">J10</text>
<text x="315" y="33.9">(2.1mm)</text>
<text x="345.7" y="33.9">Fuse</text>
<text x="346.7" y="31.3">F1</text>
<text x="359.4" y="33.9">ON/OFF</text>
<text x="360.6" y="31.3">SW67</text>
<text x="28.8" y="39.8" transform="rotate(-90 28.8 39.8)">V+</text>
<text x="29.2" y="40.2">U25C</text>
<text x="47.9" y="40.4" transform="rotate(-90 47.9 40.4)">VCC</text>
<text x="111.4" y="39.9" transform="rotate(-90 111.4 39.9)">VCC</text>
<text x="370.8" y="41.5">R32</text>
<text x="382.5" y="40.2">D7</text>
<text x="28.8" y="44.3" transform="rotate(-90 28.8 44.3)">V-</text>
<text x="29.2" y="42.8">LM393</text>
<text x="54.6" y="42.8">U14G</text>
<text x="54.6" y="45.3">74LS05</text>
<text x="118.1" y="42.8">U10G</text>
<text x="118.1" y="45.3">74LS04</text>
<text x="370.8" y="44">R</text>
<text x="380.5" y="42.8">POWER</text>
<text x="47.9" y="49.8" transform="rotate(-90 47.9 49.8)">GND</text>
<text x="111.4" y="50.3" transform="rotate(-90 111.4 50.3)">GND</text>
<text x="313.8" y="51.7">J9</text>
<text x="308.3" y="54.2">+5V</text>
<text x="313.4" y="54.2">In</text>
<text x="313.9" y="59.3">VBUS</text>
<text x="316.3" y="54.2">(USB)</text>
<text x="316" y="64.4">D+</text>
<text x="97.8" y="70.7">C17</text>
<text x="116.8" y="70.7">C16</text>
<text x="137.2" y="70.7">C12</text>
<text x="156.2" y="70.7">C13</text>
<text x="175.3" y="70.7">C14</text>
<text x="194.3" y="70.7">C15</text>
<text x="213.4" y="70.7">C18</text>
<text x="313.3" y="70.1" transform="rotate(-90 313.3 70.1)">Shield</text>
<text x="315.8" y="70.1" transform="rotate(-90 315.8 70.1)">GND</text>
<text x="316" y="66.9">D-</text>
<text x="34.3" y="74.9">C33</text>
<text x="52.1" y="74.9">C34</text>
<text x="97.8" y="73.3">100nF</text>
<text x="104.8" y="73.3">(104)</text>
<text x="116.8" y="73.3">100nF</text>
<text x="123.9" y="73.3">(104)</text>
<text x="137.2" y="73.3">100nF</text>
<text x="144.2" y="73.3">(104)</text>
<text x="156.2" y="73.3">100nF</text>
<text x="163.3" y="73.3">(104)</text>
<text x="175.3" y="73.3">100nF</text>
<text x="182.3" y="73.3">(104)</text>
<text x="194.3" y="73.3">100nF</text>
<text x="201.4" y="73.3">(104)</text>
<text x="213.4" y="73.3">100nF</text>
<text x="220.4" y="73.3">(104)</text>
<text x="97.8" y="84.7">C19</text>
<text x="97.8" y="87.2">100nF</text>
<text x="104.8" y="87.2">(104)</text>
<text x="116.8" y="84.7">C20</text>
<text x="116.8" y="87.2">100nF</text>
<text x="123.9" y="87.2">(104)</text>
<text x="137.2" y="84.7">C21</text>
<text x="137.2" y="87.2">100nF</text>
<text x="144.2" y="87.2">(104)</text>
<text x="156.2" y="84.7">C22</text>
<text x="156.2" y="87.2">100nF</text>
<text x="163.3" y="87.2">(104)</text>
<text x="175.3" y="84.7">C23</text>
<text x="175.3" y="87.2">100nF</text>
<text x="182.3" y="87.2">(104)</text>
<text x="194.3" y="84.7">C24</text>
<text x="194.3" y="87.2">100nF</text>
<text x="201.4" y="87.2">(104)</text>
<text x="213.4" y="84.7">C25</text>
<text x="213.4" y="87.2">100nF</text>
<text x="220.4" y="87.2">(104)</text>
<text x="302.1" y="87.2">Mean</text>
<text x="308.1" y="87.2">Well</text>
<text x="313.1" y="87.2">GP25A13A-R1B</text>
<text x="313.8" y="84.7">J8</text>
<text x="57.2" y="98.7">C3</text>
<text x="57.2" y="101.2">100nF</text>
<text x="64.2" y="101.2">(104)</text>
<text x="97.8" y="98.7">C26</text>
<text x="97.8" y="101.2">100nF</text>
<text x="104.8" y="101.2">(104)</text>
<text x="116.8" y="98.7">C27</text>
<text x="116.8" y="101.2">100nF</text>
<text x="123.9" y="101.2">(104)</text>
<text x="137.2" y="98.7">C28</text>
<text x="137.2" y="101.2">100nF</text>
<text x="144.2" y="101.2">(104)</text>
<text x="156.2" y="98.7">C29</text>
<text x="156.2" y="101.2">100nF</text>
<text x="163.3" y="101.2">(104)</text>
<text x="175.3" y="98.7">C30</text>
<text x="175.3" y="101.2">100nF</text>
<text x="182.3" y="101.2">(104)</text>
<text x="194.3" y="98.7">C31</text>
<text x="194.3" y="101.2">100nF</text>
<text x="201.4" y="101.2">(104)</text>
<text x="213.4" y="98.7">C32</text>
<text x="213.4" y="101.2">100nF</text>
<text x="220.4" y="101.2">(104)</text>
<text x="34.3" y="183.7">U14E</text>
<text x="33.2" y="186.3">74LS05</text>
<text x="81.5" y="195.2">74LS05</text>
<text x="82.5" y="192.6">U14D</text>
<text x="31.9" y="201.5">74LS05</text>
<text x="33" y="199">U14F</text>
<text x="58.6" y="201.5">74LS04</text>
<text x="59.6" y="199">U10C</text>
<text x="58.6" y="215.5">74LS04</text>
<text x="59.7" y="213">U10E</text>
<text x="84.1" y="227.9">U10F</text>
<text x="83" y="230.5">74LS04</text>
<text x="33.7" y="262.5">LM393</text>
<text x="34.2" y="259.9">U25B</text>
<text x="31.9" y="267.6">+</text>
</g>
</svg>
